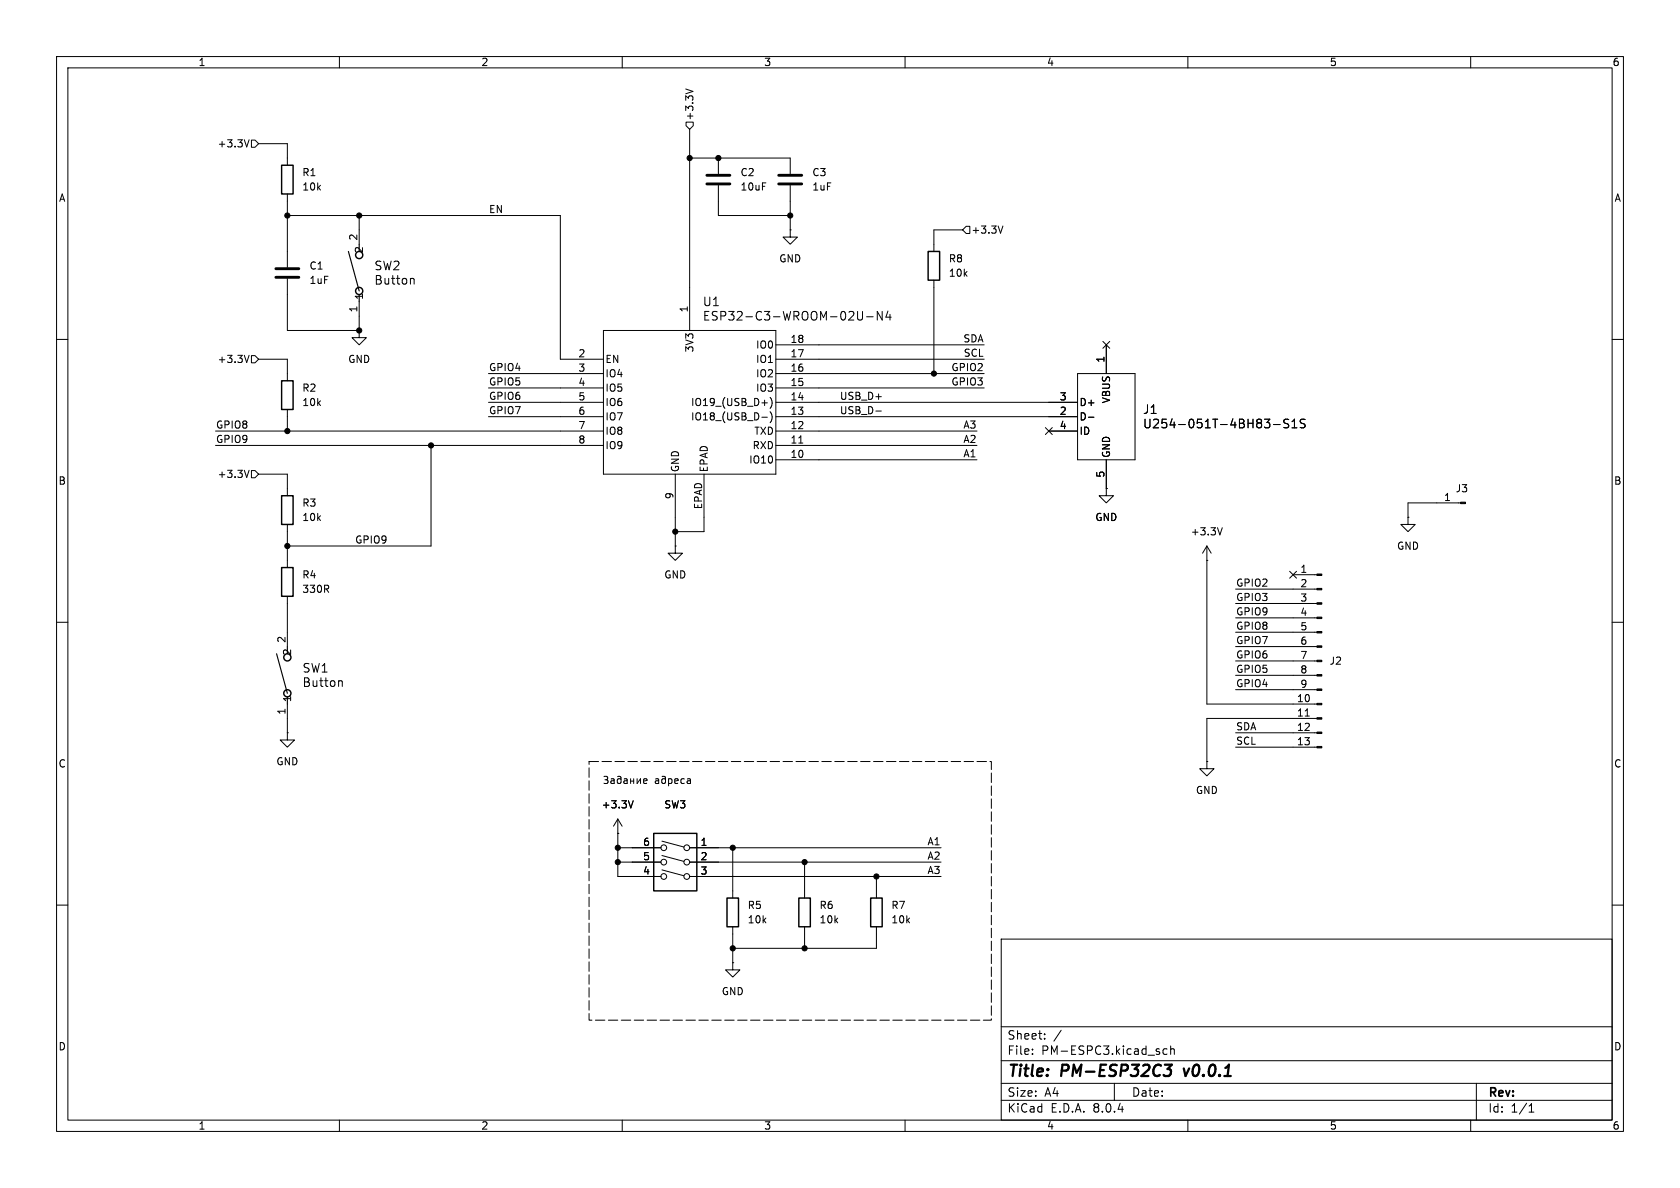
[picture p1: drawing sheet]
<svg xmlns="http://www.w3.org/2000/svg" width="297mm" height="210mm" viewBox="0 0 297 210" stroke-linecap="round" stroke-linejoin="round" font-family="sans-serif">
<g fill="none" stroke="#000" stroke-width=".18">
<path d="M10 10h277v190h-277zM12 12h273v186h-273zM60 10v2M110 10v2M121.2 15.7l1.3 .5M160 10v2M210 10v2M260 10v2M44 24.7l-.4 1.3M44.4 24.8h.7l.6 .6-.6 .6h-.7zM45.7 25.4h5.1v3.8M50.8 34.3v12.9"/>
<path d="M50.8 38.1h48.3v25.4h7.6M63.5 38.1v5.1M121.3 21.6h1.3v.6l-.7 .7-.6-.7zM121.9 27.9h17.8v2.8M121.9 22.9v35.5M127 27.9v2.8M127 32.8v5.3h12.7M139.7 32.8v7.8M177.3 39.9l-.4 1.3M10 60h2M50.8 49.3v9.1h12.7M63.5 58.4v1.3h1.3l-1.3 1.3-1.3-1.3h1.3"/>
<path d="M63.5 58.4h.1M63.5 53.3v5.1M72.8 49.2h.2l.2 .2v.8M106.7 58.4h30.5v25.4h-30.5zM139.7 40.6v1.3h1.3l-1.3 1.3-1.3-1.3h1.3M139.7 40.6h.1M152.5 55.1v1.2l-.3 .3M153.2 56h1.2M156 55.1v1.5l-.9-1.5v1.5M157 55l-.4 1.1h1M157.3 55.6v1M165.1 49.5v16.5"/>
<path d="M170.2 40.6h-5.1v3.9M170.8 40h.6v1.3h-.6l-.6-.7zM285 60h2M38.1 78.7h68.6M38.1 76.2h68.6M44 62.8l-.4 1.3M44.4 62.9h.7l.6 .6-.6 .6h-.7zM45.7 63.5h5.1v3.8M50.8 72.4v3.8M76.2 78.7v17.8h-25.4M86.4 68.6h20.3M86.4 66h20.3"/>
<path d="M86.4 71.1h20.3M86.4 73.7h20.3M134.7 73.8h1M134.7 71.2h1M136.1 72.8a1.46 1.46 0 0 1 0 1.9M136.1 70.2a1.46 1.46 0 0 1 0 2M137.2 78.7h35.5M137.2 76.2h35.5M137.2 68.6h36.8M137.2 66h36.8M137.2 63.5h36.8M137.2 61h36.8"/>
<path d="M137.2 71.1h53.3M137.2 73.7h53.3M141.2 78.3h.7M154.8 72.7h1M184.8 75.6l1.2 1.2M185.4 76.2h5.1M186 75.6l-1.2 1.2M190.5 66h10.2v15.3h-10.2zM192.4 73.8h1M195 60.4l1.2 1.2M195.6 61v5M196.2 60.4l-1.2 1.2"/>
<path d="M225.1 75h1.2M227.8 74.2l-.6-.1-.2 .1v.5l.7 .3 .1 .3-.3 .3h-.5M228.4 75.6h.9M228.4 74.5l.4-.4v1.5M230.7 74.2l-.6-.1-.2 .3 .1 .4 .7 .2v.5l-.3 .1h-.5M44 83.1l-.4 1.3M44.4 83.2h.7l.6 .6-.6 .7h-.7zM45.7 83.8h5.1v3.8M50.8 92.7v7.6M119.4 96.5v1.3h1.2l-1.2 1.3-1.3-1.3h1.3M119.4 96.5h.1M119.4 83.8v12.7"/>
<path d="M124.5 83.8v10.2h-5.1M137.2 81.3h35.5M195.6 86.4v1.2h1.2l-1.2 1.3-1.3-1.3h1.3M195.6 86.4h.1M195.6 81.3v5.1M213.4 99.1h.1M213.4 96.5l-.8 1.3M213.4 96.5v28h19.4M213.4 96.5l.7 1.3M216.1 93.3l-.4 1.3M248.9 91.4v1.3h1.3l-1.3 1.3-1.3-1.3h1.3M248.9 91.4h.1"/>
<path d="M258.2 88.9h-9.3v2.5M10 110h2M50.8 105.4v8.9M218.4 119.4h14.4M218.4 116.8h14.4M218.4 114.3h14.4M218.4 111.8h14.4M218.4 109.2h14.4M218.4 106.7h14.4M218.4 104.1h14.4M228 101l1.2 1.2M228.6 101.6h4.2"/>
<path d="M229.2 101l-1.2 1.2M285 110h2M50.8 129.5v1.3h1.3l-1.3 1.3-1.3-1.3h1.3M50.8 129.5h.1M50.8 124.5v5M60.1 120.3h.2l.2 .2v.8M106.8 137.3l.4-.1 .2 .2v.2l-.2 .2M106.9 137.8h.3M107.2 137.8l.3 .3-.1 .3-.1 .1-.5-.1M108 137.7h.5l.1 .8M108.6 138h-.4l-.2 .2 .2 .3 .4-.1M109.2 137.3l.3-.1 .3 .3-.1 .9-.2 .1-.3-.1-.1-.1 .1-.5 .2-.1 .4 .1"/>
<path d="M110.3 137.7h.5l.1 .8M110.9 138h-.4l-.2 .2 .2 .3 .4-.1M111.5 138.1h.5M111.5 137.7v.8M112 137.7v.8M112.6 137.7v.8l.6-.8v.8M113.8 138.1l.6-.1-.1-.3h-.3l-.2 .1v.6h.5M115.9 137.7h.5v.8M116.4 138h-.4l-.2 .2 .2 .3 .4-.1M117 137.3l.4-.1 .3 .3-.1 .9-.2 .1-.3-.1-.1-.1v-.5l.2-.1 .5 .1M118.2 137.7h.4l.2 .2-.1 .5h-.5M118.2 137.7v1.2"/>
<path d="M119.3 138.1l.6-.1-.1-.3h-.3l-.2 .1v.6h.5M121 137.7h-.4l-.2 .2 .1 .5h.5M121.5 137.7h.5l.1 .8M122.1 138h-.5l-.1 .2 .1 .3 .5-.1M213.4 134.6v1.3h1.2l-1.2 1.3-1.3-1.3h1.3M213.4 134.6h.1M218.4 132.1h14.4M218.4 129.5h14.4M218.4 121.9h14.4M230.7 126.6h.8M232.8 127h-19.4v7.6M10 160h2"/>
<path d="M109.2 147.3h.1M109.2 149.9h7.6M109.2 152.4h7.6M109.2 144.8v10.1h7.6M109.2 144.8l-.7 1.3M109.2 144.8l.8 1.3M111.9 141.5l-.4 1.3M117 153.8l3.9 1M117 151.2l3.9 1.1M117 148.7l3.9 1M121.9 149.9h44.5M121.9 152.4h44.5"/>
<path d="M121.9 154.9h44.5M129.5 149.9v8.9M142.2 152.4v6.4M154.9 154.9v3.9M285 160h2M129.5 170.2v1.3h1.3l-1.3 1.2-1.2-1.2h1.2M129.5 170.2h.1M129.5 163.8v6.4M142.2 163.8v3.8M154.9 163.8v3.8h-25.4M177 166h108v32h-108zM60 198v2"/>
<path d="M110 198v2M160 198v2M177 194.5h108M177 191.5h108M177 187.5h108M177 181.5h108M182.5 186.3v.1M182.5 185.5v.1M184.7 183.6v.1M184.7 182.8v.1M187.6 182.1l-1.3 2M197 191.5v3"/>
<path d="M206.3 185.5l-.4-.1-.3 .3v.4l.1 .2h.6M207 185.5l.2-.1 .3 .1 .1 .9M207 184.9v1.5M210 198v2M260 198v2M261 191.5v6.5M270.3 196.6h.9M270.3 195.5l.4-.4v1.5"/>
<circle cx="117.3" cy="154.9" r=".51"/>
<circle cx="117.3" cy="152.4" r=".51"/>
<circle cx="117.3" cy="149.9" r=".51"/>
<circle cx="121.4" cy="154.9" r=".51"/>
<circle cx="121.4" cy="152.4" r=".51"/>
<circle cx="121.4" cy="149.9" r=".51"/>
</g>
<path d="M205.9 188.2h1.3l-.8 .8h.3l.3 .2v.6l-.5 .4h-.5M209.3 188.9l.3 1.3" fill="none" stroke="#000" stroke-width=".4"/>
<path d="M61.6 44.5l1.9 6.9M63.5 43.2v1.3M48.9 115.6l1.9 7M50.8 114.3v1.3" fill="none" stroke="#000" stroke-width=".2"/>
<g fill="none" stroke="#000" stroke-width=".25">
<path d="M49.8 29.2h2v5.1h-2zM164.1 44.5h2v5h-2zM49.8 67.3h2v5.1h-2zM49.8 87.6h2v5.1h-2zM49.8 100.3h2v5.1h-2zM115.6 147.3h7.6v10.2h-7.6zM128.5 158.8h2.1v5h-2.1zM141.2 158.8h2.1v5h-2.1zM153.9 158.8h2.1v5h-2.1z"/>
<circle cx="63.5" cy="51.4" r=".63"/>
<circle cx="63.5" cy="45.1" r=".63"/>
<circle cx="50.8" cy="116.2" r=".63"/>
<circle cx="50.8" cy="122.6" r=".63"/>
</g>
<path d="M125 31h4M125 32.5h4M137.7 31h4M137.7 32.5h4M48.8 49h4M48.8 47.5h4" fill="none" stroke="#000" stroke-width=".51"/>
<g fill="#000" stroke="#000" stroke-width=".18">
<path d="M258.2 88.8h.9v.2h-.9zM232.8 119.3h.9v.2h-.9zM232.8 116.7h.9v.3h-.9zM232.8 114.2h.9v.2h-.9zM232.8 111.6h.9v.3h-.9zM232.8 109.1h.9v.2h-.9zM232.8 106.6h.9v.2h-.9zM232.8 104h.9v.3h-.9zM232.8 101.5h.9v.2h-.9zM232.8 132h.9v.2h-.9zM232.8 129.4h.9v.3h-.9zM232.8 126.9h.9v.2h-.9z"/>
<path d="M232.8 124.3h.9v.3h-.9zM232.8 121.8h.9v.2h-.9z"/>
<circle cx="50.8" cy="38.1" r=".46"/>
<circle cx="63.5" cy="38.1" r=".46"/>
<circle cx="121.9" cy="27.9" r=".46"/>
<circle cx="127" cy="27.9" r=".46"/>
<circle cx="139.7" cy="38.1" r=".46"/>
<circle cx="63.5" cy="58.4" r=".46"/>
<circle cx="50.8" cy="76.2" r=".46"/>
<circle cx="76.2" cy="78.7" r=".46"/>
<circle cx="165.1" cy="66" r=".46"/>
<circle cx="50.8" cy="96.5" r=".46"/>
<circle cx="119.4" cy="94" r=".46"/>
<circle cx="109.2" cy="152.4" r=".46"/>
<circle cx="109.2" cy="149.9" r=".46"/>
<circle cx="129.5" cy="149.9" r=".46"/>
<circle cx="142.2" cy="152.4" r=".46"/>
<circle cx="154.9" cy="154.9" r=".46"/>
<circle cx="129.5" cy="167.6" r=".46"/>
<circle cx="142.2" cy="167.6" r=".46"/>
</g>
<path d="M104.1 134.6h71.2v45.7h-71.2z" fill="none" stroke="#000" stroke-width=".18" stroke-dasharray="1.7 .6"/>
<g font-size="2.8">
<text x="178" y="190.9">Title:</text>
<text x="187.7" y="190.9">PM-ESP32C3</text>
<text x="210.2" y="190.9">v0.0.1</text>
</g>
<g font-size="2.1">
<text x="66.1" y="48">SW2</text>
<text x="66.1" y="50.5">Button</text>
<text x="124.2" y="54.3">U1</text>
<text x="124.2" y="56.9">ESP32-C3-WROOM-02U-N4</text>
<text x="202" y="73.4">J1</text>
<text x="202" y="75.9">U254-051T-4BH83-S1S</text>
<text x="53.4" y="119.1">SW1</text>
<text x="53.4" y="121.6">Button</text>
<text x="178" y="184">Sheet:</text>
<text x="178" y="186.7">File:</text>
<text x="184.1" y="186.7">PM-ESPC3.kicad_sch</text>
<text x="178" y="196.9">KiCad</text>
<text x="178" y="194.1">Size:</text>
<text x="184.7" y="194.1">A4</text>
<text x="185.7" y="196.9">E.D.A.</text>
<text x="193.3" y="196.9">8.0.4</text>
<text x="200" y="194.1">Date:</text>
<text x="263" y="194.3">Rev:</text>
<text x="263" y="196.9">Id:</text>
<text x="267.1" y="196.9">1/1</text>
</g>
<g font-size="1.8">
<text x="35" y="11.9">1</text>
<text x="85" y="11.9">2</text>
<text x="135" y="11.9">3</text>
<text x="185" y="11.9">4</text>
<text x="235" y="11.9">5</text>
<text x="285" y="11.9">6</text>
<text x="122.8" y="21.4" transform="rotate(-90 122.8 21.4)">+3.3V</text>
<text x="38.4" y="26.3">+3.3V</text>
<text x="10.3" y="35.9">A</text>
<text x="53.3" y="31.3">R1</text>
<text x="53.3" y="33.9">10k</text>
<text x="130.8" y="31.3">C2</text>
<text x="130.8" y="33.9">10uF</text>
<text x="143.5" y="31.3">C3</text>
<text x="143.5" y="33.9">1uF</text>
<text x="285.3" y="35.9">A</text>
<text x="86.4" y="37.8">EN</text>
<text x="171.6" y="41.5">+3.3V</text>
<text x="54.6" y="47.9">C1</text>
<text x="63.2" y="42.6" transform="rotate(-90 63.2 42.6)">2</text>
<text x="64.4" y="44.8" transform="rotate(-90 64.4 44.8)">2</text>
<text x="137.7" y="46.6">GND</text>
<text x="167.6" y="46.6">R8</text>
<text x="54.6" y="50.4">1uF</text>
<text x="64.4" y="53.1" transform="rotate(-90 64.4 53.1)">1</text>
<text x="167.6" y="49.1">10k</text>
<text x="63.2" y="55.3" transform="rotate(-90 63.2 55.3)">1</text>
<text x="121.7" y="55.3" transform="rotate(-90 121.7 55.3)">1</text>
<text x="38.4" y="64.4">+3.3V</text>
<text x="61.5" y="64.4">GND</text>
<text x="86.4" y="65.7">GPIO4</text>
<text x="102.2" y="63.2">2</text>
<text x="102.2" y="65.8">3</text>
<text x="106.9" y="64.4">EN</text>
<text x="122.8" y="62.4" transform="rotate(-90 122.8 62.4)">3V3</text>
<text x="133.6" y="64.4">IO1</text>
<text x="133.6" y="61.8">IO0</text>
<text x="139.7" y="65.8">16</text>
<text x="139.7" y="63.2">17</text>
<text x="139.7" y="60.7">18</text>
<text x="168.1" y="65.7">GPIO2</text>
<text x="170.2" y="60.6">SDA</text>
<text x="170.3" y="63.2">SCL</text>
<text x="195.3" y="64.2" transform="rotate(-90 195.3 64.2)">1</text>
<text x="53.3" y="69.4">R2</text>
<text x="53.3" y="72">10k</text>
<text x="86.4" y="68.2">GPIO5</text>
<text x="86.4" y="70.8">GPIO6</text>
<text x="102.2" y="68.3">4</text>
<text x="102.2" y="70.9">5</text>
<text x="106.9" y="66.9">IO4</text>
<text x="106.9" y="69.4">IO5</text>
<text x="106.9" y="72">IO6</text>
<text x="122.1" y="72">IO19_(USB_D+)</text>
<text x="133.6" y="69.4">IO3</text>
<text x="133.6" y="66.9">IO2</text>
<text x="139.7" y="68.3">15</text>
<text x="139.7" y="70.9">14</text>
<text x="148.4" y="70.8">USB_D+</text>
<text x="168.1" y="68.2">GPIO3</text>
<text x="187.3" y="70.9">3</text>
<text x="190.8" y="72">D+</text>
<text x="196.4" y="71.4" transform="rotate(-90 196.4 71.4)">VBUS</text>
<text x="38.1" y="75.9">GPIO8</text>
<text x="86.4" y="73.3">GPIO7</text>
<text x="102.2" y="73.4">6</text>
<text x="102.2" y="75.9">7</text>
<text x="106.9" y="74.5">IO7</text>
<text x="106.9" y="77.1">IO8</text>
<text x="122.1" y="74.5">IO18_(USB_D-)</text>
<text x="133.3" y="77.1">TXD</text>
<text x="139.7" y="75.9">12</text>
<text x="139.7" y="73.4">13</text>
<text x="148.4" y="73.3">USB_D-</text>
<text x="170.2" y="75.9">A3</text>
<text x="187.3" y="73.4">2</text>
<text x="187.3" y="75.9">4</text>
<text x="190.8" y="74.5">D-</text>
<text x="190.8" y="77.1">ID</text>
<text x="38.1" y="78.4">GPIO9</text>
<text x="102.2" y="78.5">8</text>
<text x="106.9" y="79.6">IO9</text>
<text x="120.2" y="83.6" transform="rotate(-90 120.2 83.6)">GND</text>
<text x="125.3" y="83.6" transform="rotate(-90 125.3 83.6)">EPAD</text>
<text x="132.3" y="82.1">IO10</text>
<text x="133" y="79.6">RXD</text>
<text x="139.7" y="81">10</text>
<text x="139.7" y="78.5">11</text>
<text x="170.2" y="80.9">A1</text>
<text x="170.2" y="78.4">A2</text>
<text x="196.4" y="81" transform="rotate(-90 196.4 81)">GND</text>
<text x="10.3" y="85.9">B</text>
<text x="38.4" y="84.7">+3.3V</text>
<text x="53.3" y="89.8">R3</text>
<text x="119.1" y="88.3" transform="rotate(-90 119.1 88.3)">9</text>
<text x="195.3" y="84.5" transform="rotate(-90 195.3 84.5)">5</text>
<text x="255.2" y="88.6">1</text>
<text x="257.3" y="87.2">J3</text>
<text x="285.3" y="85.9">B</text>
<text x="53.3" y="92.3">10k</text>
<text x="124.2" y="90.1" transform="rotate(-90 124.2 90.1)">EPAD</text>
<text x="193.5" y="92.3">GND</text>
<text x="210.4" y="94.8">+3.3V</text>
<text x="62.7" y="96.2">GPIO9</text>
<text x="229.8" y="101.3">1</text>
<text x="246.9" y="97.4">GND</text>
<text x="53.3" y="102.5">R4</text>
<text x="53.3" y="105">330R</text>
<text x="117.3" y="102.5">GND</text>
<text x="218.4" y="103.8">GPIO2</text>
<text x="218.4" y="106.3">GPIO3</text>
<text x="229.8" y="103.9">2</text>
<text x="229.8" y="106.4">3</text>
<text x="50.5" y="113.7" transform="rotate(-90 50.5 113.7)">2</text>
<text x="218.4" y="114">GPIO7</text>
<text x="218.4" y="111.4">GPIO8</text>
<text x="218.4" y="108.9">GPIO9</text>
<text x="229.8" y="109">4</text>
<text x="229.8" y="111.5">5</text>
<text x="51.7" y="116" transform="rotate(-90 51.7 116)">2</text>
<text x="218.4" y="119">GPIO5</text>
<text x="218.4" y="116.5">GPIO6</text>
<text x="229.8" y="114">6</text>
<text x="229.8" y="116.6">7</text>
<text x="229.8" y="119.1">8</text>
<text x="235" y="117.7">J2</text>
<text x="51.7" y="124.2" transform="rotate(-90 51.7 124.2)">1</text>
<text x="218.4" y="121.6">GPIO4</text>
<text x="229.2" y="124.2">10</text>
<text x="229.8" y="121.7">9</text>
<text x="50.5" y="126.4" transform="rotate(-90 50.5 126.4)">1</text>
<text x="218.4" y="131.7">SCL</text>
<text x="218.4" y="129.2">SDA</text>
<text x="229.2" y="126.7">11</text>
<text x="229.2" y="129.3">12</text>
<text x="229.2" y="131.8">13</text>
<text x="10.3" y="135.9">C</text>
<text x="48.8" y="135.5">GND</text>
<text x="285.3" y="135.9">C</text>
<text x="106.3" y="143.1">+3.3V</text>
<text x="117.3" y="143.1">SW3</text>
<text x="211.3" y="140.6">GND</text>
<text x="113.6" y="149.6">6</text>
<text x="123.8" y="149.6">1</text>
<text x="163.9" y="149.5">A1</text>
<text x="113.6" y="154.7">4</text>
<text x="113.6" y="152.1">5</text>
<text x="123.8" y="152.1">2</text>
<text x="123.8" y="154.7">3</text>
<text x="163.9" y="154.6">A3</text>
<text x="163.9" y="152.1">A2</text>
<text x="132.1" y="160.9">R5</text>
<text x="144.8" y="160.9">R6</text>
<text x="157.5" y="160.9">R7</text>
<text x="132.1" y="163.4">10k</text>
<text x="144.8" y="163.4">10k</text>
<text x="157.5" y="163.4">10k</text>
<text x="127.5" y="176.1">GND</text>
<text x="10.3" y="185.9">D</text>
<text x="285.3" y="185.9">D</text>
<text x="35" y="199.9">1</text>
<text x="85" y="199.9">2</text>
<text x="135" y="199.9">3</text>
<text x="185" y="199.9">4</text>
<text x="235" y="199.9">5</text>
<text x="285" y="199.9">6</text>
</g>
</svg>
